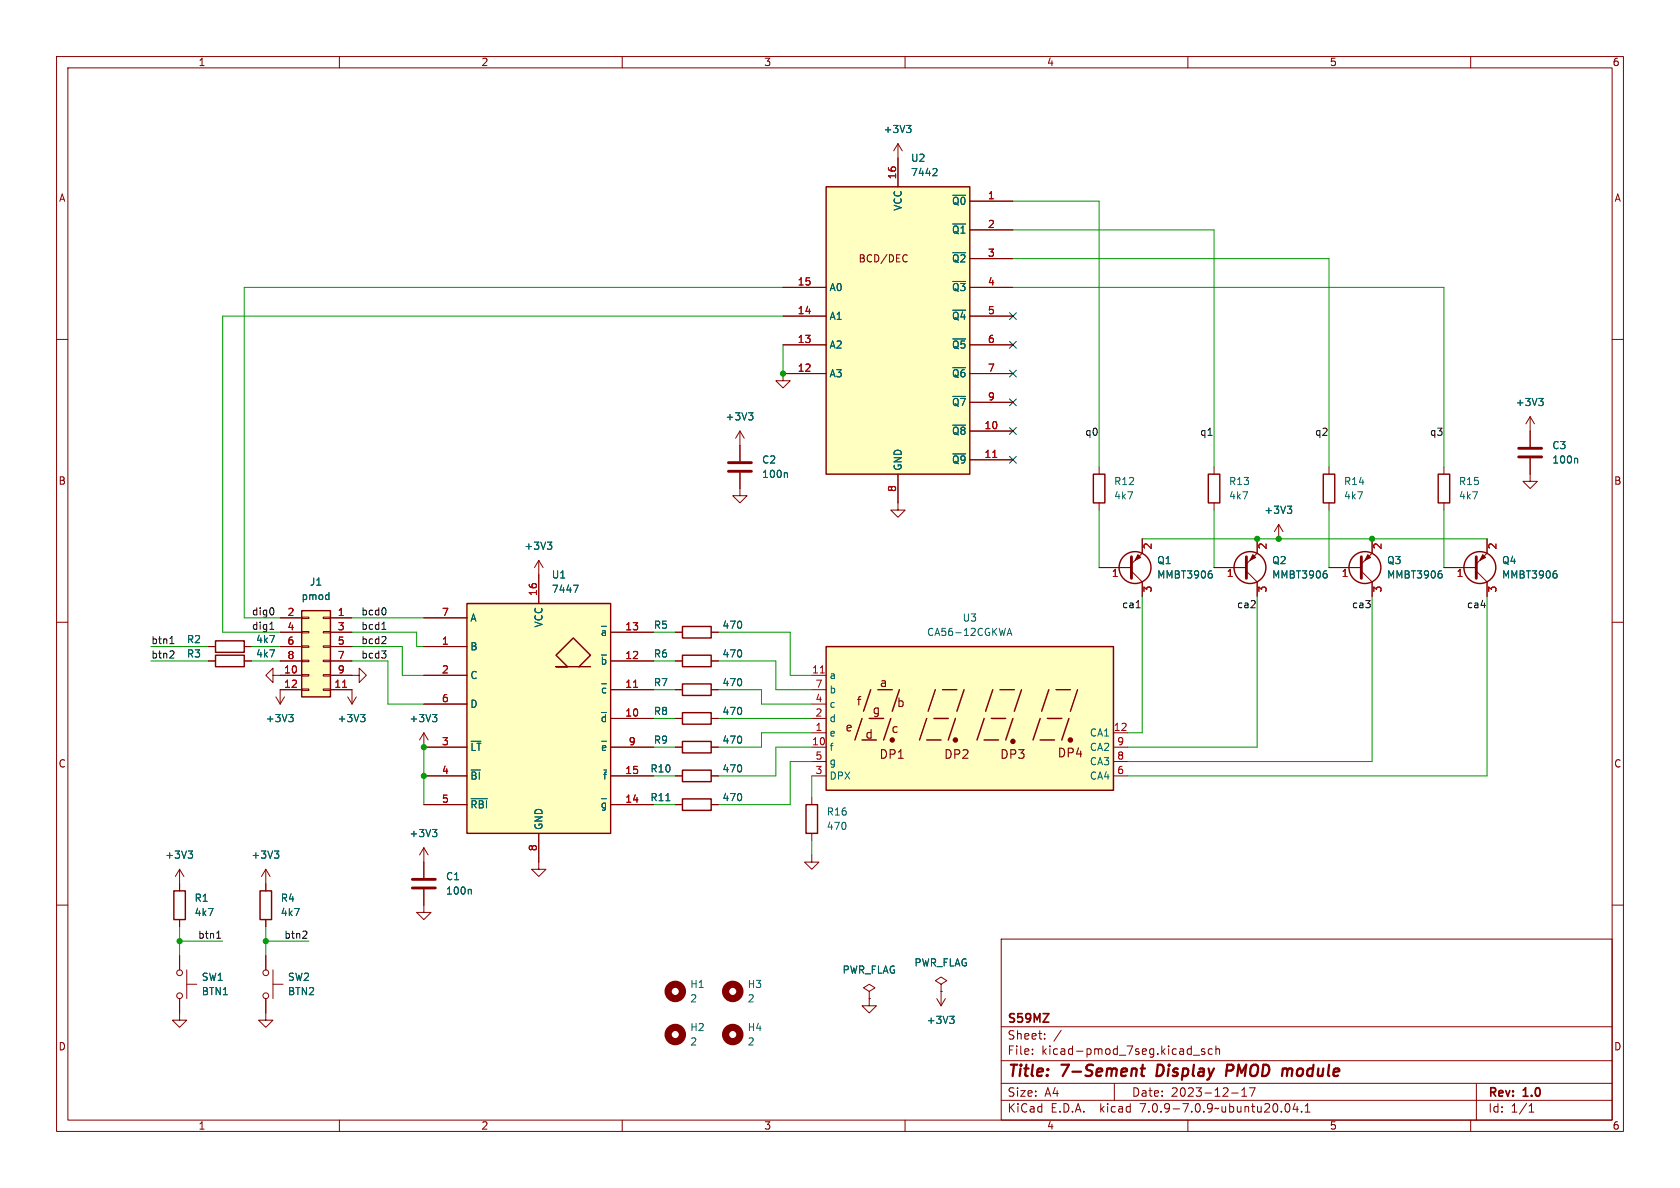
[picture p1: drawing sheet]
<svg xmlns="http://www.w3.org/2000/svg" width="297mm" height="210mm" viewBox="0 0 297 210" stroke-linecap="round" stroke-linejoin="round" font-family="sans-serif">
<g fill="none" stroke="#840000" stroke-width=".18">
<path d="M10 10h277v190h-277zM12 12h273v186h-273zM60 10v2M110 10v2M160 10v2M210 10v2M260 10v2M10 60h2M285 60h2M130.8 76.2l-.8 1.3M130.8 76.2v5.3M130.8 76.2l.8 1.3"/>
<path d="M270.5 73.7l-.8 1.2M270.5 73.7v5.3M270.5 73.7l.8 1.2M95.2 99.1l-.7 1.2M95.2 99.1v2.5M95.2 99.1l.8 1.2M130.8 83.6v4h1.3l-1.3 1.3-1.3-1.3h1.3M158.7 88.9v1.3h1.3l-1.3 1.2-1.2-1.2h1.2M194.3 82.6v1.2M194.3 88.9v1.3M201.9 95.3v2.5l-1.9 1.9M214.6 82.6v1.2"/>
<path d="M214.6 88.9v1.3M222.2 95.3v2.5l-1.9 1.9M226.1 92.7l-.8 1.3M226.1 92.7v2.6M226.1 92.7l.7 1.3M234.9 82.6v1.2M234.9 88.9v1.3M242.6 95.3v2.5l-1.9 1.9M255.3 82.6v1.2M255.3 88.9v1.3M262.9 95.3v2.5l-1.9 1.9M270.5 81v4.1h1.3l-1.3 1.3-1.3-1.3h1.3"/>
<path d="M10 110h2M49.5 119.4h3.8M49.5 116.8h3.8M49.5 109.2h3.8M49.5 111.8h3.8M49.5 114.3h3.8M53.3 119.3h1.3v.2h-1.3zM53.3 116.7h1.3v.3h-1.3zM53.3 114.2h1.3v.2h-1.3zM53.3 111.6h1.3v.3h-1.3zM53.3 109.1h1.3v.2h-1.3zM57.1 119.3h1.3v.2h-1.3z"/>
<path d="M57.1 116.7h1.3v.3h-1.3zM57.1 114.2h1.3v.2h-1.3zM57.1 111.6h1.3v.3h-1.3zM57.1 109.1h1.3v.2h-1.3zM58.4 119.4h3.8M58.4 116.8h3.8M58.4 109.2h3.8M58.4 111.8h3.8M58.4 114.3h3.8M119.4 116.8h1.2M119.4 111.8h1.2M125.7 116.8h1.3"/>
<path d="M125.7 111.8h1.3M143.5 119.4h2.5M194.3 100.3h5.7M200 101l1.9 1.9v2.5M214.6 100.3h5.7M220.3 101l1.9 1.9v2.5M234.9 100.3h5.8M240.7 101l1.9 1.9v2.5M255.3 100.3h5.7M261 101l1.9 1.9v2.5M285 110h2M49.5 121.9h3.8"/>
<path d="M53.3 121.8h1.3v.2h-1.3zM57.1 121.8h1.3v.2h-1.3zM58.4 121.9h3.8M74.9 129.5v2.6M74.9 129.5l-.7 1.3M74.9 129.5l.8 1.3M119.4 132.1h1.2M119.4 127h1.2M119.4 137.2h1.2M119.4 121.9h1.2M125.7 132.1h1.3M125.7 127h1.3"/>
<path d="M125.7 137.2h1.3M125.7 121.9h1.3M143.5 132.1h2.5M143.5 129.5h2.5M143.5 127h2.5M143.5 137.2h2.5M143.5 124.5h2.5M143.5 134.6h2.5M143.5 121.9h2.5M196.8 132.1h2.6M196.8 129.5h2.6M196.8 137.2h2.6"/>
<path d="M196.8 134.6h2.6M10 160h2M74.9 149.9l-.7 1.2M74.9 149.9v2.5M74.9 149.9l.8 1.2M95.2 152.4v1.3h1.3l-1.3 1.2-1.2-1.2h1.2M119.4 142.2h1.2M125.7 142.2h1.3M285 160h2M177 166h108v32h-108zM60 198v2M110 198v2"/>
<path d="M160 198v2M177 194.5h108M177 191.5h108M177 187.5h108M177 181.5h108M182.5 186.3v.1M182.5 185.5v.1M184.7 183.6v.1M184.7 182.8v.1M187.6 182.1l-1.3 2M197 191.5v3M210 198v2"/>
<path d="M211 186.5h1.1M213 185.5l-.4-.1-.2 .2 .1 .2 .5 .2v.3h-.6M214.3 185.5l-.4-.1-.3 .3v.4l.1 .2h.6M215 185.5l.2-.1 .3 .1 .1 .9M215 184.9v1.5M217.7 193.2h1.2M219.5 193.8h.9M219.5 192.7l.5-.4v1.5M220.9 192.3h1l-.7 1.5M227.3 195.2l.2-.1a.81 .81 0 0 1 .6 .6 .81 .81 0 0 1-.3 .8l-.1 .1a.81 .81 0 0 1-.4-1.4zM229 195l-.4 1.1h.9M229.3 195.6v1"/>
<path d="M230.1 196.5v.1M230.7 196.6h.9M230.7 195.5l.5-.4v1.5M260 198v2M261 191.5v6.5M270.3 196.6h.9M270.3 195.5l.4-.4v1.5"/>
</g>
<path d="M201.7 188.9h.7M202 188.2l-.2 1.7 .1 .2 .4 .1M204.7 188.2l-.3 2h.5M217.7 188.2h-.7l-.3 2M217.8 189.2l-1 .1M227.7 189l.2-.1 .5 .1" fill="none" stroke="#840000" stroke-width=".4"/>
<path d="M268.5 79.2h4M128.8 83.3h4M128.8 81.8h4M200 98.4v3.8M220.3 98.4v3.8M240.7 98.4v3.8M261 98.4v3.8M268.5 80.8h4" fill="none" stroke="#840000" stroke-width=".51"/>
<g fill="#840000" stroke="#840000" stroke-width=".18">
<path d="M201.2 98l.5 .6-1 .5z"/>
<path d="M221.5 98l.5 .6-1 .5z"/>
<path d="M262.1 98l.5 .6-1 .5z"/>
<path d="M241.8 98l.5 .6-1 .5z"/>
</g>
<g fill="none" stroke="#840000" stroke-width=".25">
<path d="M193.3 83.8h2v5.1h-2zM213.6 83.8h2v5.1h-2zM233.9 83.8h2.1v5.1h-2.1zM254.3 83.8h2v5.1h-2zM53.3 108h5.1v15.2h-5.1zM120.6 115.8h5.1v2.1h-5.1zM120.6 110.7h5.1v2.1h-5.1zM146 114.3h50.8v25.4h-50.8zM120.6 131.1h5.1v2h-5.1zM120.6 126h5.1v2h-5.1zM120.6 120.9h5.1v2h-5.1zM120.6 136.1h5.1v2.1h-5.1z"/>
<path d="M152.4 127l-1.3 3.8M152.4 130.8h2.5M153.7 127h2.5M153.9 121.9l-1.2 3.8M155.2 121.9h2.5M157.5 127l-1.3 3.8M159 121.9l-1.3 3.8M163.8 130.8h2.6M163.8 127l-1.2 3.8M165.1 127h2.5M165.4 121.9l-1.3 3.8M166.6 121.9h2.6"/>
<path d="M168.9 127l-1.3 3.8M170.4 121.9l-1.2 3.8M174 130.8h2.5M174 127l-1.3 3.8M175.3 127h2.5M175.5 121.9l-1.3 3.8M176.8 121.9h2.5M179.1 127l-1.3 3.8M180.6 121.9l-1.3 3.8M183.9 130.8h2.5M183.9 127l-1.3 3.8M185.2 127h2.5"/>
<path d="M185.4 121.9l-1.3 3.8M186.7 121.9h2.5M189 127l-1.3 3.8M190.5 121.9l-1.3 3.8M120.6 141.2h5.1v2.1h-5.1z"/>
<circle cx="200.7" cy="100.3" r="2.82"/>
<circle cx="221" cy="100.3" r="2.82"/>
<circle cx="241.3" cy="100.3" r="2.82"/>
<circle cx="261.6" cy="100.3" r="2.82"/>
</g>
<g fill="none" stroke="#006464" stroke-width=".18">
<path d="M132.3 73h.8l-.4 .5M132.9 73.5l.2 .2v.3l-.2 .2M272 70.4h.8l-.4 .5M272.6 70.9l.2 .3v.3l-.2 .2M96.8 95.8h.7l-.4 .5M97.3 96.3l.2 .3v.3l-.2 .2M139 83.6l.2 .1v.7M227.6 89.5h.8l-.5 .5M228.1 90l.3 .2v.3l-.3 .2M278.7 81l.2 .2v.7M178 112.3l.5-1.2 .4 1.2M178.2 112h.6"/>
<path d="M214 100.9h.2M214.1 101.4l.2 .2v.3l-.2 .3M234.3 100.9h.2M234.4 101.4l.2 .2v.3l-.2 .3M254.6 100.9h.2M254.7 101.4l.3 .2v.3l-.3 .3M274.9 100.9h.3M275 101.4l.3 .2v.3l-.3 .3M76.4 126.3h.8l-.4 .5M77 126.8l.2 .2v.3l-.2 .3M76.4 146.6h.8l-.4 .5M77 147.1l.2 .3v.3l-.2 .2"/>
<path d="M117.7 141.5h.7"/>
</g>
<g fill="#ffffc2" stroke="#ffffc2" stroke-width=".18">
<path d="M146 114.3h50.8v25.4h-50.8z"/>
<path d="M53.3 108h5.1v15.2h-5.1z"/>
<path d="M82.5 106.7h25.4v40.6h-25.4z"/>
</g>
<g fill="#840000" stroke="#840000" stroke-width=".25">
<circle cx="157.7" cy="130.8" r=".36"/>
<circle cx="168.9" cy="130.8" r=".36"/>
<circle cx="179.1" cy="131.1" r=".36"/>
<circle cx="189.2" cy="130.8" r=".36"/>
</g>
<path d="M145 119h.7M60.6 121.5h.7" fill="none" stroke="#a90000" stroke-width=".18"/>
<path d="M98.3 115.8l3-3 3.1 3-2 2.1h2h-6.1h2z" fill="#ffffc2"/>
<path d="M146 33h25.4v50.8h-25.4zM38.1 115.8h5.1v2.1h-5.1zM38.1 113.3h5.1v2h-5.1zM82.5 106.7h25.4v40.6h-25.4zM102.4 117.9l2-2.1-3.1-3-3 3 2 2.1h-2h6.1M30.7 157.5h2.1v5.1h-2.1zM46 157.5h2v5.1h-2zM142.5 142.2h2v5.1h-2z" fill="none" stroke="#840000" stroke-width=".25"/>
<g fill="none" stroke="#840000" stroke-width=".18">
<path d="M158.7 25.4l-.7 1.3M158.7 25.4v7.6M158.7 25.4l.8 1.3M171.4 35.6h7.7M138.4 55.9h7.6M138.4 50.8h7.6M160.1 45l.3 .2M160.4 46.2l-.3 .1M171.4 55.9h7.7M171.4 50.8h7.7M171.4 40.6h7.7M171.4 45.7h7.7"/>
<path d="M130.8 78.7v2.8M138.4 61h7.6M146 66h-7.6v1.3h1.3l-1.3 1.3-1.2-1.3h1.2M171.4 76.2h7.7M171.4 66h7.7M171.4 61h7.7M171.4 71.1h7.7M270.5 76.2v2.8M130.8 83.6v2.8M158.7 83.8v5.1M171.4 81.3h7.7M201.9 95.3v2.5"/>
<path d="M222.2 95.3v2.5M242.6 95.3v2.5M262.9 95.3v2.5M270.5 81v2.8M36.8 114.3h1.3M36.8 116.8h1.3M43.2 114.3h1.2M43.2 116.8h1.2M48.3 119.4v1.3l-1.3-1.3 1.3-1.3v1.3h5M49.5 114.3h3.8M49.5 116.8h3.8M49.5 111.8h3.8"/>
<path d="M49.5 109.2h3.8M58.4 119.4h5.1v-1.3l1.3 1.3-1.3 1.3v-1.3M58.4 114.3h3.8M58.4 116.8h3.8M58.4 111.8h3.8M58.4 109.2h3.8M74.9 114.3h7.6M74.9 119.4h7.6M74.9 109.2h7.6M95.2 101.6v5.1M107.9 116.8h7.7M107.9 111.8h7.7"/>
<path d="M119.4 116.8h1.2M119.4 111.8h1.2M125.7 116.8h1.3M125.7 111.8h1.3M194.3 100.3h5.7M201.9 102.9v2.5M214.6 100.3h5.7M222.2 102.9v2.5M234.9 100.3h5.8M242.6 102.9v2.5M255.3 100.3h5.7M262.9 102.9v2.5"/>
<path d="M48.8 123.2l.7 1.3M50.3 123.2l-.8 1.3M53.3 121.9h-3.8v2.6M58.4 121.9h3.8v2.6M61.5 123.2l.7 1.3M63 123.2l-.8 1.3M74.9 137.2h7.6M74.9 132.1h7.6M74.9 124.5h7.6M107.9 127h7.7M107.9 121.9h7.7M107.9 137.2h7.7"/>
<path d="M107.9 132.1h7.7M119.4 127h1.2M119.4 121.9h1.2M119.4 137.2h1.2M119.4 132.1h1.2M125.7 127h1.3M125.7 121.9h1.3M125.7 137.2h1.3M125.7 132.1h1.3M31.7 153.7l-.7 1.2M31.7 153.7v3.8M31.7 153.7l.8 1.2"/>
<path d="M47 153.7l-.8 1.2M47 153.7v3.8M47 153.7l.8 1.2M74.9 157.2v4.1h1.3l-1.3 1.3-1.2-1.3h1.2M74.9 142.2h7.6M74.9 152.4v2.8M95.2 147.3v5.1M107.9 142.2h7.7M119.4 142.2h1.2M125.7 142.2h1.3M143.5 151.1v1.3h1.3l-1.3 1.3-1.3-1.3h1.3M143.5 141v1.2"/>
<path d="M143.5 147.3v1.3M31.7 176.5v3.8h1.3l-1.3 1.3-1.2-1.3h1.2M31.7 162.6v1.2M31.7 168.9v2.6M33 174h1.8M33 171.5v5M47 176.5v3.8h1.3l-1.3 1.3-1.3-1.3h1.3M47 162.6v1.2M47 168.9v2.6M48.3 174h1.7M48.3 171.5v5M153.7 176.5v1.3h1.2l-1.2 1.3-1.3-1.3h1.3"/>
<path d="M153.7 175.3l1-.7-1-.6-1 .6 1 .7v1.2M153.7 176.5h.1M165.6 176.5l.8 1.3M166.4 174l1-.6-1-.7-1 .7 1 .6v1.3M166.4 175.3h.1M166.4 175.3v2.5M167.1 176.5l-.7 1.3"/>
<circle cx="31.8" cy="176" r=".51"/>
<circle cx="31.8" cy="172" r=".51"/>
<circle cx="47" cy="172" r=".51"/>
<circle cx="47" cy="176" r=".51"/>
</g>
<g fill="none" stroke="#006464" stroke-width=".18">
<path d="M160.3 22.2h.7l-.4 .5M160.8 22.7l.2 .2v.3l-.2 .2M165.4 29.8l.3 .2-.1 .3-.7 .8h.8M132.3 73h.8l-.4 .5M132.9 73.5l.2 .2v.3l-.2 .2M272 70.4h.8l-.4 .5M272.6 70.9l.2 .3v.3l-.2 .2M96.8 95.8h.7l-.4 .5M97.3 96.3l.2 .3v.3l-.2 .2M139 83.6l.2 .1v.7M227.6 89.5h.8l-.5 .5M228.1 90l.3 .2v.3l-.3 .2"/>
<path d="M278.7 81l.2 .2v.7M101.4 103.4h.8l-.5 1.3M106.3 115.8h.9M106.3 110.7h.9M214 100.9h.2M214.1 101.4l.2 .2v.3l-.2 .3M234.3 100.9h.2M234.4 101.4l.2 .2v.3l-.2 .3M254.6 100.9h.2M254.7 101.4l.3 .2v.3l-.3 .3M274.9 100.9h.3M275 101.4l.3 .2v.3l-.3 .3"/>
<path d="M51 126.3h.8l-.4 .5M51.6 126.8l.2 .2v.3l-.2 .3M63.7 126.3h.8l-.4 .5M64.3 126.8l.2 .2v.3l-.2 .3M76.4 126.3h.8l-.4 .5M77 126.8l.2 .2v.3l-.2 .3M83.3 131h1.7M83.3 136.1h1.6M106.3 126h.9M106.4 120.9h.8M106.4 131h.8M33.3 150.4h.7l-.4 .5"/>
<path d="M33.8 150.9l.2 .3v.3l-.2 .2M48.5 150.4h.8l-.4 .5M49 150.9l.3 .3v.3l-.3 .2M76.4 146.6h.8l-.4 .5M77 147.1l.2 .3v.3l-.2 .2M83.1 157.2l.2 .2v.7M83.3 141.2h2.9M106.3 141.2h.9M117.7 141.5h.7M167.9 179.6h.8l-.5 .5M168.4 180.1l.3 .3v.3l-.3 .2"/>
</g>
<path d="M175.5 80.9h.7M60.6 121.5h.7M112 121.5h.7" fill="none" stroke="#a90000" stroke-width=".18"/>
<g fill="none" stroke="#840000" stroke-width="1.3">
<circle cx="119.4" cy="175.3" r="1.27"/>
<circle cx="129.5" cy="175.3" r="1.27"/>
<circle cx="119.4" cy="182.9" r="1.27"/>
<circle cx="129.5" cy="182.9" r="1.27"/>
</g>
<path d="M72.9 157h4.1M72.9 155.4h4.1" fill="none" stroke="#840000" stroke-width=".51"/>
<path d="M146 33h25.4v50.8h-25.4z" fill="#ffffc2" stroke="#ffffc2" stroke-width=".18"/>
<g fill="none" stroke="#0f0f0f" stroke-width=".18">
<path d="M30 113.8h.8M30.3 112.7l.1-.2v1.3M30.6 115.1l.2 .2-.1 .3-.7 .7h.8M47.7 111.2h.7M48.3 107.6l.1 .3-.1 .7M67.5 115.1h.7l-.4 .4M67.5 111.2h.7M68.1 112.6l.1 .2v.3l-.7 .7h.7M68.1 107.6l.1 .3-.1 .7M68.1 115.6l.1 .2-.1 .5M200.9 107.4h.7M38.3 165.9h.7"/>
<path d="M38.5 164.8l.2-.2v1.3M54.1 164.6l.2 .2-.1 .3-.7 .8h.8"/>
</g>
<g fill="none" stroke="#009600" stroke-width=".18">
<path d="M179.1 35.6h15.2v47M138.4 55.9h-99v55.9h10.1M138.4 50.8h-95.2v58.4h6.3M179.1 45.7h55.8v36.9M179.1 50.8h76.2v31.8M179.1 40.6h35.5v42M138.4 61v5M194.3 90.2v10.1M201.9 95.3h61M214.6 90.2v10.1M234.9 90.2v10.1M255.3 90.2v10.1"/>
<path d="M26.7 116.8h10.1M26.7 114.3h10.1M44.4 116.8h5.1M44.4 114.3h5.1M62.2 116.8h6.4v7.7h6.3M62.2 111.8h11.5v2.5h1.2M62.2 114.3h8.9v5.1h3.8M62.2 109.2h12.7M115.6 116.8h3.8M115.6 111.8h3.8M127 116.8h10.2v5.1h6.3M127 111.8h12.7v7.6h3.8"/>
<path d="M201.9 105.4v24.1h-2.5M222.2 105.4v26.7h-22.8M242.6 105.4v29.2h-43.2M262.9 105.4v31.8h-63.5M74.9 132.1v10.1M115.6 121.9h3.8M115.6 132.1h3.8M115.6 137.2h3.8M115.6 127h3.8M127 121.9h7.6v2.6h8.9M127 127h16.5M143.5 132.1h-6.3v5.1h-10.2"/>
<path d="M143.5 134.6h-3.8v7.6h-12.7M143.5 137.2v3.8M143.5 129.5h-8.9v2.6h-7.6M115.6 142.2h3.8M143.5 148.6v2.5M31.7 166.4h7.7M31.7 163.8v5.1M47 166.4h7.6M47 163.8v5.1"/>
</g>
<path d="M178.5 55.3l1.2 1.2M179.7 55.3l-1.2 1.2M178.5 65.4l1.2 1.2M178.5 70.5l1.2 1.2M178.5 75.6l1.2 1.2M178.5 60.4l1.2 1.2M179.7 65.4l-1.2 1.2M179.7 70.5l-1.2 1.2M179.7 75.6l-1.2 1.2M179.7 60.4l-1.2 1.2M178.5 80.7l1.2 1.2M179.7 80.7l-1.2 1.2" fill="none" stroke="#000084" stroke-width=".18"/>
<g fill="#009600" stroke="#009600" stroke-width=".18">
<circle cx="138.4" cy="66" r=".46"/>
<circle cx="74.9" cy="132.1" r=".46"/>
<circle cx="74.9" cy="137.2" r=".46"/>
<circle cx="226.1" cy="95.3" r=".46"/>
<circle cx="242.6" cy="95.3" r=".46"/>
<circle cx="222.2" cy="95.3" r=".46"/>
<circle cx="31.7" cy="166.4" r=".46"/>
<circle cx="47" cy="166.4" r=".46"/>
</g>
<g font-size="2.8" fill="#840000">
<text x="178" y="190.9">Title:</text>
<text x="187.7" y="190.9">7-Sement</text>
<text x="205.3" y="190.9">Display</text>
<text x="218.4" y="190.9">PMOD</text>
<text x="229.1" y="190.9">module</text>
</g>
<g font-size="2.1" fill="#840000">
<text x="151.3" y="125">f</text>
<text x="155.4" y="121.7">a</text>
<text x="158.4" y="125.3">b</text>
<text x="149.3" y="129.6">e</text>
<text x="152.8" y="130.8">d</text>
<text x="154.1" y="126.5">g</text>
<text x="157.5" y="129.8">c</text>
<text x="155.4" y="134.4">DP1</text>
<text x="166.8" y="134.4">DP2</text>
<text x="176.7" y="134.4">DP3</text>
<text x="186.8" y="134.1">DP4</text>
<text x="178" y="184">Sheet:</text>
<text x="178" y="181.2">S59MZ</text>
<text x="178" y="186.7">File:</text>
<text x="184.1" y="186.7">kicad-pmod_7seg.kicad_sch</text>
<text x="178" y="196.9">KiCad</text>
<text x="178" y="194.1">Size:</text>
<text x="184.7" y="194.1">A4</text>
<text x="185.7" y="196.9">E.D.A.</text>
<text x="194.6" y="196.9">kicad</text>
<text x="200" y="194.1">Date:</text>
<text x="201.8" y="196.9">7.0.9-7.0.9~ubuntu20.04.1</text>
<text x="207" y="194.1">2023-12-17</text>
<text x="263" y="194.3">Rev:</text>
<text x="263" y="196.9">Id:</text>
<text x="267.1" y="196.9">1/1</text>
<text x="269.4" y="194.3">1.0</text>
</g>
<g font-size="1.8" fill="#840000">
<text x="35" y="11.9">1</text>
<text x="85" y="11.9">2</text>
<text x="135" y="11.9">3</text>
<text x="185" y="11.9">4</text>
<text x="235" y="11.9">5</text>
<text x="285" y="11.9">6</text>
<text x="10.3" y="35.9">A</text>
<text x="285.3" y="35.9">A</text>
<text x="151.7" y="46.6">BCD/DEC</text>
<text x="10.3" y="85.9">B</text>
<text x="285.3" y="85.9">B</text>
<text x="10.3" y="135.9">C</text>
<text x="285.3" y="135.9">C</text>
<text x="10.3" y="185.9">D</text>
<text x="285.3" y="185.9">D</text>
<text x="35" y="199.9">1</text>
<text x="85" y="199.9">2</text>
<text x="135" y="199.9">3</text>
<text x="185" y="199.9">4</text>
<text x="235" y="199.9">5</text>
<text x="285" y="199.9">6</text>
</g>
<g font-size="1.8" fill="#006464">
<text x="156.1" y="23.7">+3V3</text>
<text x="161" y="28.8">U2</text>
<text x="161" y="31.3">7442</text>
<text x="159.6" y="37.4" transform="rotate(-90 159.6 37.4)">VCC</text>
<text x="168.2" y="36.4">~{Q0}</text>
<text x="168.2" y="41.5">~{Q1}</text>
<text x="168.2" y="46.6">~{Q2}</text>
<text x="146.6" y="51.7">A0</text>
<text x="168.2" y="51.7">~{Q3}</text>
<text x="146.6" y="56.7">A1</text>
<text x="168.2" y="56.7">~{Q4}</text>
<text x="146.6" y="61.8">A2</text>
<text x="168.2" y="61.8">~{Q5}</text>
<text x="146.6" y="66.9">A3</text>
<text x="168.2" y="66.9">~{Q6}</text>
<text x="168.2" y="72">~{Q7}</text>
<text x="267.9" y="72">+3V3</text>
<text x="128.2" y="74.5">+3V3</text>
<text x="168.2" y="77.1">~{Q8}</text>
<text x="134.6" y="82.1">C2</text>
<text x="159.6" y="83.3" transform="rotate(-90 159.6 83.3)">GND</text>
<text x="168.2" y="82.1">~{Q9}</text>
<text x="274.3" y="79.6">C3</text>
<text x="274.3" y="82.1">100n</text>
<text x="134.6" y="84.7">100n</text>
<text x="196.9" y="88.5">4k7</text>
<text x="196.9" y="86">R12</text>
<text x="217.2" y="88.5">4k7</text>
<text x="217.2" y="86">R13</text>
<text x="237.5" y="88.5">4k7</text>
<text x="237.5" y="86">R14</text>
<text x="257.8" y="86">R15</text>
<text x="257.8" y="88.5">4k7</text>
<text x="223.4" y="91">+3V3</text>
<text x="92.6" y="97.4">+3V3</text>
<text x="204.5" y="99.9">Q1</text>
<text x="224.8" y="99.9">Q2</text>
<text x="245.1" y="99.9">Q3</text>
<text x="265.4" y="99.9">Q4</text>
<text x="53.2" y="106.3">pmod</text>
<text x="54.7" y="103.7">J1</text>
<text x="97.5" y="102.5">U1</text>
<text x="97.5" y="105">7447</text>
<text x="204.5" y="102.5">MMBT3906</text>
<text x="224.8" y="102.5">MMBT3906</text>
<text x="245.1" y="102.5">MMBT3906</text>
<text x="265.4" y="102.5">MMBT3906</text>
<text x="32.9" y="113.9">R2</text>
<text x="45.2" y="113.9">4k7</text>
<text x="83.1" y="110.1">A</text>
<text x="96.1" y="111" transform="rotate(-90 96.1 111)">VCC</text>
<text x="106.1" y="112.6">~{a}</text>
<text x="115.5" y="111.4">R5</text>
<text x="127.6" y="111.4">470</text>
<text x="163.8" y="112.6">CA56-12CGKWA</text>
<text x="170.1" y="110.1">U3</text>
<text x="32.9" y="116.4">R3</text>
<text x="45.2" y="116.4">4k7</text>
<text x="83.1" y="115.2">B</text>
<text x="106.1" y="117.7">~{b}</text>
<text x="115.5" y="116.4">R6</text>
<text x="127.6" y="116.4">470</text>
<text x="83.1" y="120.2">C</text>
<text x="83.1" y="125.3">D</text>
<text x="106.2" y="122.8">~{c}</text>
<text x="115.5" y="121.5">R7</text>
<text x="127.6" y="121.5">470</text>
<text x="146.6" y="120.2">a</text>
<text x="146.6" y="125.3">c</text>
<text x="146.6" y="122.8">b</text>
<text x="46.9" y="127.9">+3V3</text>
<text x="59.6" y="127.9">+3V3</text>
<text x="72.3" y="127.9">+3V3</text>
<text x="106.1" y="127.9">~{d}</text>
<text x="115.5" y="131.7">R9</text>
<text x="115.5" y="126.6">R8</text>
<text x="127.6" y="131.7">470</text>
<text x="127.6" y="126.6">470</text>
<text x="146.6" y="130.4">e</text>
<text x="146.6" y="127.9">d</text>
<text x="192.6" y="130.4">CA1</text>
<text x="83.1" y="132.9">~{LT}</text>
<text x="106.2" y="132.9">~{e}</text>
<text x="114.9" y="136.8">R10</text>
<text x="127.6" y="136.8">470</text>
<text x="146.6" y="132.9">f</text>
<text x="146.6" y="135.5">g</text>
<text x="192.6" y="135.5">CA3</text>
<text x="192.6" y="132.9">CA2</text>
<text x="83.1" y="138">~{BI}</text>
<text x="83.1" y="143.1">~{RBI}</text>
<text x="106.1" y="143.1">~{g}</text>
<text x="106.5" y="138">~{f}</text>
<text x="114.9" y="141.8">R11</text>
<text x="127.6" y="141.8">470</text>
<text x="146.6" y="138">DPX</text>
<text x="192.6" y="138">CA4</text>
<text x="72.3" y="148.2">+3V3</text>
<text x="96.1" y="146.8" transform="rotate(-90 96.1 146.8)">GND</text>
<text x="146.1" y="146.9">470</text>
<text x="146.1" y="144.4">R16</text>
<text x="29.1" y="152">+3V3</text>
<text x="44.3" y="152">+3V3</text>
<text x="78.7" y="155.8">C1</text>
<text x="34.3" y="159.6">R1</text>
<text x="49.5" y="159.6">R4</text>
<text x="78.7" y="158.3">100n</text>
<text x="34.3" y="162.2">4k7</text>
<text x="49.5" y="162.2">4k7</text>
<text x="35.6" y="173.6">SW1</text>
<text x="50.8" y="173.6">SW2</text>
<text x="148.9" y="172.3">PWR_FLAG</text>
<text x="161.6" y="171">PWR_FLAG</text>
<text x="35.6" y="176.1">BTN1</text>
<text x="50.8" y="176.1">BTN2</text>
<text x="121.9" y="177.4">2</text>
<text x="121.9" y="174.9">H1</text>
<text x="132.1" y="177.4">2</text>
<text x="132.1" y="174.9">H3</text>
<text x="121.9" y="185">2</text>
<text x="121.9" y="182.5">H2</text>
<text x="132.1" y="185">2</text>
<text x="132.1" y="182.5">H4</text>
<text x="163.7" y="181.2">+3V3</text>
</g>
<g font-size="1.8" fill="#a90000">
<text x="158.5" y="31.8" transform="rotate(-90 158.5 31.8)">16</text>
<text x="174.6" y="35.3">1</text>
<text x="174.6" y="40.4">2</text>
<text x="174.6" y="45.5">3</text>
<text x="140.9" y="50.5">15</text>
<text x="174.6" y="50.5">4</text>
<text x="140.9" y="55.6">14</text>
<text x="174.6" y="55.6">5</text>
<text x="140.9" y="65.8">12</text>
<text x="140.9" y="60.7">13</text>
<text x="174.6" y="60.7">6</text>
<text x="174.6" y="65.8">7</text>
<text x="174.6" y="70.9">9</text>
<text x="173.9" y="75.9">10</text>
<text x="173.9" y="81">11</text>
<text x="158.5" y="87.1" transform="rotate(-90 158.5 87.1)">8</text>
<text x="203.9" y="97.2" transform="rotate(-90 203.9 97.2)">2</text>
<text x="224.2" y="97.2" transform="rotate(-90 224.2 97.2)">2</text>
<text x="244.6" y="97.2" transform="rotate(-90 244.6 97.2)">2</text>
<text x="264.9" y="97.2" transform="rotate(-90 264.9 97.2)">2</text>
<text x="95" y="105.5" transform="rotate(-90 95 105.5)">16</text>
<text x="196.5" y="102.3">1</text>
<text x="203.9" y="104.8" transform="rotate(-90 203.9 104.8)">3</text>
<text x="216.8" y="102.3">1</text>
<text x="224.2" y="104.8" transform="rotate(-90 224.2 104.8)">3</text>
<text x="237.1" y="102.3">1</text>
<text x="244.6" y="104.8" transform="rotate(-90 244.6 104.8)">3</text>
<text x="257.4" y="102.3">1</text>
<text x="264.9" y="104.8" transform="rotate(-90 264.9 104.8)">3</text>
<text x="50.7" y="109">2</text>
<text x="50.7" y="111.5">4</text>
<text x="59.6" y="109">1</text>
<text x="59.6" y="111.5">3</text>
<text x="78" y="109">7</text>
<text x="110.4" y="111.5">13</text>
<text x="50.1" y="119.1">10</text>
<text x="50.7" y="114">6</text>
<text x="50.7" y="116.6">8</text>
<text x="59.6" y="114">5</text>
<text x="59.6" y="116.6">7</text>
<text x="59.6" y="119.1">9</text>
<text x="78" y="114">1</text>
<text x="78" y="119.1">2</text>
<text x="110.4" y="116.6">12</text>
<text x="143.5" y="119.1">11</text>
<text x="50.1" y="121.7">12</text>
<text x="59" y="121.7">11</text>
<text x="78" y="124.2">6</text>
<text x="110.4" y="121.7">11</text>
<text x="144.1" y="124.2">4</text>
<text x="144.1" y="121.7">7</text>
<text x="78" y="131.8">3</text>
<text x="110.4" y="126.7">10</text>
<text x="111.1" y="131.8">9</text>
<text x="143.5" y="131.8">10</text>
<text x="144.1" y="129.3">1</text>
<text x="144.1" y="126.7">2</text>
<text x="196.8" y="129.3">12</text>
<text x="197.4" y="131.8">9</text>
<text x="78" y="136.9">4</text>
<text x="110.4" y="136.9">15</text>
<text x="144.1" y="136.9">3</text>
<text x="144.1" y="134.4">5</text>
<text x="197.4" y="136.9">6</text>
<text x="197.4" y="134.4">8</text>
<text x="78" y="142">5</text>
<text x="110.4" y="142">14</text>
<text x="95" y="150.6" transform="rotate(-90 95 150.6)">8</text>
</g>
<g font-size="1.8" fill="#0f0f0f">
<text x="191.7" y="77.1">q0</text>
<text x="212.1" y="77.1">q1</text>
<text x="232.4" y="77.1">q2</text>
<text x="252.7" y="77.1">q3</text>
<text x="198.3" y="107.6">ca1</text>
<text x="218.6" y="107.6">ca2</text>
<text x="238.9" y="107.6">ca3</text>
<text x="259.2" y="107.6">ca4</text>
<text x="26.7" y="114">btn1</text>
<text x="44.4" y="108.9">dig0</text>
<text x="44.4" y="111.4">dig1</text>
<text x="63.8" y="114">bcd2</text>
<text x="63.8" y="111.4">bcd1</text>
<text x="63.8" y="108.9">bcd0</text>
<text x="26.7" y="116.5">btn2</text>
<text x="63.8" y="116.5">bcd3</text>
<text x="34.9" y="166">btn1</text>
<text x="50.2" y="166">btn2</text>
</g>
</svg>
